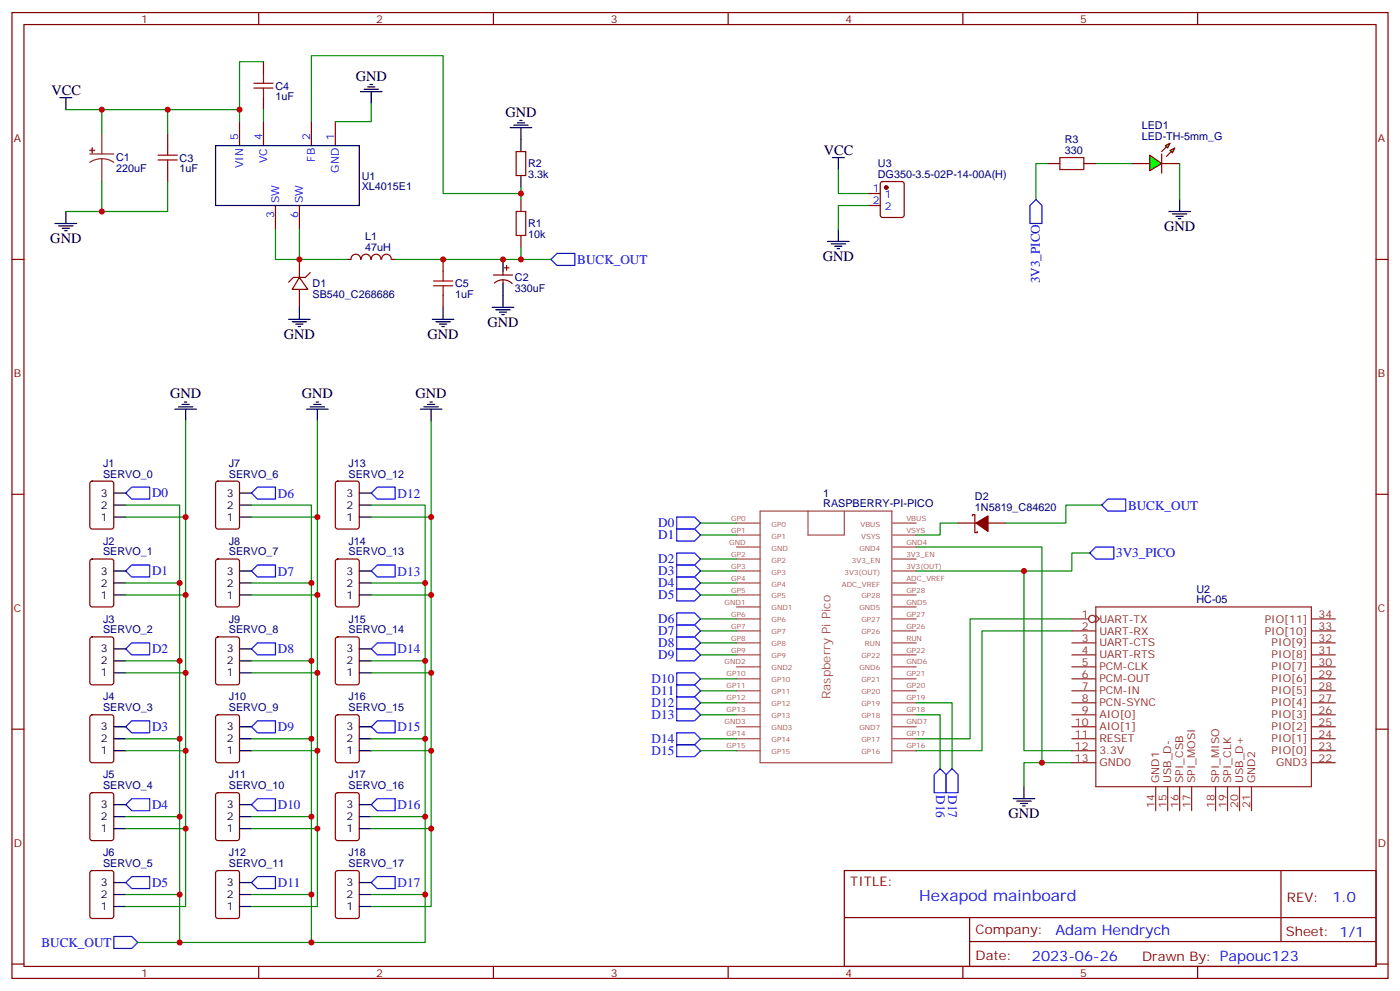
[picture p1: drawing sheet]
<svg xmlns="http://www.w3.org/2000/svg" width="412mm" height="292mm" viewBox="0 0 412 292" stroke-linecap="round" stroke-linejoin="round" font-family="sans-serif">
<g fill="none" stroke="#870000" stroke-width=".35">
<path d="M3.5 3.7h405.4v284.3h-405.4zM7.1 7.2h398.2v277.3h-398.2zM76.2 3.7v3.5M77.6 18.2v3.5M145.3 3.7v3.5M214.5 3.7v3.5M283.6 3.7v3.5M352.8 3.7v3.5M49.4 39.3v3.6M70.6 35.8v7.1M77.6 28.8v3.5M77.6 35.8v7.1"/>
<path d="M91.7 35.8v7.1M98.8 35.8v7.1M49.4 49.9v3.5M152 44.6h2.9v7.1h-2.9zM153.5 58.7v3.6M255.8 57h3.5M259.5 53.7l.5-.3h5.6l.7 .5v9.4l-.4 .7h-5.9l-.7-.4v-9.4zM333.4 48.2h5.3M342.2 48.2h5.3M3.5 76.4h3.6M81.1 60.5v7.1M88.2 60.5v7.1"/>
<path d="M88.2 76.4v5.3M106.2 76.4a1.41 1.41 0 0 0-1.4-1.6 1.41 1.41 0 0 0-1.4 1.6h-1.1M106.4 76.4a1.41 1.41 0 0 1 1.4-1.6 1.41 1.41 0 0 1 1.4 1.6M109.4 76.4a1.41 1.41 0 0 1 1.4-1.6 1.41 1.41 0 0 1 1.4 1.6M112.4 76.4a1.41 1.41 0 0 1 1.4-1.6 1.41 1.41 0 0 1 1.4 1.6M115.4 76.4h1M130.5 76.4v3.5M148.2 79.9v1.1M148.5 78.8h1.4M149.2 78.1v1.5M153.5 69.3v3.5M255.8 60.5h3.5"/>
<path d="M405.3 76.4h3.6M88.2 81.7l2.5 3.5h-4.6zM88.2 85.2v5.3M91.4 80.3l-1.4 1.4h-3.6l-1.4 1.4M130.5 87v3.5M145.3 81h5.7M145.6 83.3a3.8 3.8 0 0 1 5.3 .2M148.2 82.4v1M3.5 145.5h3.6M26.7 141.8l.5-.2h5.6l.7 .5v12.9l-.4 .7-5.9 .1-.7-.5v-13zM63.7 141.8l.5-.2h5.6l.7 .5 .1 12.9-.5 .7-5.9 .1-.6-.5-.1-13zM99 141.8l.5-.2h5.6l.7 .5v12.9l-.4 .7-5.9 .1-.7-.5v-13z"/>
<path d="M405.3 145.5h3.6M26.7 164.8l.5-.2h5.6l.7 .4v13l-.4 .6-5.9 .1-.7-.5v-12.9zM63.7 164.8l.5-.2h5.6l.7 .4 .1 13-.5 .6-5.9 .1-.6-.5-.1-12.9zM99 164.8l.5-.2h5.6l.7 .4v13l-.4 .6-5.9 .1-.7-.5v-12.9zM26.7 187.7l.5-.2h5.6l.7 .4v13l-.4 .7h-5.9l-.7-.4v-13zM63.7 187.7l.5-.2h5.6l.7 .4 .1 13-.5 .7h-5.9l-.6-.4-.1-13zM99 187.7l.5-.2h5.6l.7 .4v13l-.4 .7h-5.9l-.7-.4v-13zM3.5 214.7h3.6M26.7 210.6l.5-.2h5.6l.7 .5v12.9l-.4 .7h-5.9l-.7-.4v-13zM63.7 210.6l.5-.2h5.6l.7 .5 .1 12.9-.5 .7h-5.9l-.6-.4-.1-13zM99 210.6l.5-.2h5.6l.7 .5v12.9l-.4 .7h-5.9l-.7-.4v-13zM405.3 214.7h3.6"/>
<path d="M26.7 233.6l.5-.2h5.6l.7 .4v13l-.4 .6-5.9 .1-.7-.5v-12.9zM63.7 233.6l.5-.2h5.6l.7 .4 .1 13-.5 .6-5.9 .1-.6-.5-.1-12.9zM99 233.6l.5-.2h5.6l.7 .4v13l-.4 .6-5.9 .1-.7-.5v-12.9zM26.7 256.5l.5-.2h5.6l.7 .4v13l-.4 .6-5.9 .1-.7-.5v-12.9zM63.7 256.5l.5-.2h5.6l.7 .4 .1 13-.5 .6-5.9 .1-.6-.5-.1-12.9zM99 256.5l.5-.2h5.6l.7 .4v13l-.4 .6-5.9 .1-.7-.5v-12.9zM248.7 256.3h156.6v28.2h-156.6zM377.3 256.3v20.9M248.7 270.1h156.5M285.6 277.2h119.6M285.6 270.1v14.2M3.5 283.8h3.6"/>
<path d="M76.2 284.5v3.5M145.3 284.5v3.5M214.5 284.5v3.5M283.6 284.5v3.5M352.8 284.5v3.5M405.3 283.8h3.6"/>
</g>
<g fill="none" stroke="#000" stroke-width=".35">
<path d="M17.6 28.8h3.6M19.4 28.8v3.5M106.2 27h6.3M107.2 26.3h4.3M108.3 25.6h2.1M109 24.9h.7M109.4 27v3.5M150.3 37.6h6.3M151.3 36.9h4.3M152.4 36.2h2.1M153.1 35.5h.7M153.5 37.6v7"/>
<path d="M63.5 42.9h42.3v17.6h-42.3zM153.5 51.7v3.5M245.2 46.4h3.5M246.9 46.4v3.5M16.2 65.8h6.4M17.3 66.5h4.2M18.3 67.2h2.2M19 67.9h.8M19.4 62.3v3.5M148.2 76.4v3.5M243.8 71.1h6.3M244.8 71.8h4.3"/>
<path d="M245.9 72.5h2.1M246.6 73.2h.7M246.9 67.6v3.5M85 94h6.4M86.1 94.7h4.2M87.1 95.4h2.2M87.8 96.1h.7M88.2 90.5v3.5M127.4 94h6.3M128.4 94.7h4.2M129.5 95.4h2.1M130.2 96.1h.7"/>
<path d="M130.5 90.5v3.5M145 90.5h6.3M146 91.2h4.3M147.1 91.9h2.1M147.8 92.6h.7M148.2 83.4v7.1M52.6 119.8h4.2M53.6 119.1h2.1M54.3 118.4h.7M91.4 119.8h4.2M92.4 119.1h2.1M93.1 118.4h.7"/>
<path d="M124.9 119.8h4.2M125.9 119.1h2.2M126.6 118.4h.8M51.5 120.5h6.4M54.7 120.5v3.5M90.3 120.5h6.4M93.5 120.5v3.5M123.8 120.5h6.4M127 120.5v3.5M33.5 145.2h3.5M33.5 152.2h3.5M33.5 148.7h3.5"/>
<path d="M70.6 145.2h3.5M70.6 152.2h3.5M70.6 148.7h3.5M105.8 145.2h3.6M105.8 152.2h3.6M105.8 148.7h3.6M33.5 168.1h3.5M33.5 175.2h3.5M33.5 171.6h3.5M70.6 168.1h3.5M70.6 175.2h3.5M70.6 171.6h3.5"/>
<path d="M105.8 168.1h3.6M105.8 175.2h3.6M105.8 171.6h3.6M33.5 191h3.5M33.5 198.1h3.5M33.5 194.6h3.5M70.6 191h3.5M70.6 198.1h3.5M70.6 194.6h3.5M105.8 191h3.6M105.8 198.1h3.6M105.8 194.6h3.6"/>
<path d="M33.5 214h3.5M33.5 217.5h3.5M70.6 214h3.5M70.6 217.5h3.5M105.8 214h3.6M105.8 217.5h3.6M33.5 221h3.5M33.5 236.9h3.5M70.6 221h3.5M70.6 236.9h3.5M105.8 221h3.6M105.8 236.9h3.6"/>
<path d="M298.4 235.1h6.4M299.5 235.8h4.2M300.6 236.5h2.1M301.3 237.2h.7M301.6 231.6v3.5M33.5 243.9h3.5M33.5 240.4h3.5M33.5 259.8h3.5M70.6 243.9h3.5M70.6 240.4h3.5M70.6 259.8h3.5M105.8 243.9h3.6"/>
<path d="M105.8 240.4h3.6M105.8 259.8h3.6M33.5 266.9h3.5M33.5 263.3h3.5M70.6 266.9h3.5M70.6 263.3h3.5M105.8 266.9h3.6M105.8 263.3h3.6"/>
</g>
<g fill="none" stroke="#8c2424" stroke-width=".35">
<path d="M30 39.3v6M26.5 45.3h7M30 46.7l1.8 .3 1.7 .8M30 46.7l-1.9 .3-1.6 .8M30 46.7v6.7M322.8 178.7h63.5v52.9h-63.5zM315.7 182.2h5M315.7 185.7h7.1M315.7 189.3h7.1M315.7 192.8h7.1M315.7 196.3h7.1M315.7 199.8h7.1"/>
<path d="M322.8 181.2l1 1-1 1.1M386.3 182.2h7M386.3 185.7h7M386.3 189.3h7M386.3 192.8h7M386.3 196.3h7M386.3 199.8h7M315.7 203.4h7.1M315.7 206.9h7.1M315.7 210.4h7.1M315.7 214h7.1M315.7 217.5h7.1"/>
<path d="M386.3 203.4h7M386.3 206.9h7M386.3 210.4h7M386.3 214h7M386.3 217.5h7M315.7 221h7.1M315.7 224.5h7.1M340.4 231.6v7.1M344 231.6v7.1M347.5 231.6v7.1M351 231.6v7.1M358.1 231.6v7.1"/>
<path d="M361.6 231.6v7.1M365.1 231.6v7.1M368.7 231.6v7.1M386.3 221h7M386.3 224.5h7"/>
<circle cx="321.7" cy="182.2" r="1.06"/>
</g>
<g fill="#8c2424" stroke="#8c2424" stroke-width=".35">
<path d="M26.5 44.3h1.4z"/>
<path d="M27.2 43.6v1.4z"/>
</g>
<g fill="none" stroke="#a10000" stroke-width=".35">
<path d="M74.8 24.5h5.6M74.8 25.9h5.6M77.6 21.7v2.8M77.6 25.9v2.9M46.6 45.7h5.6M46.6 47.1h5.6M49.4 42.9v2.8M49.4 47.1v2.8M130.5 79.9v2.8M152 62.3h2.9v7h-2.9zM127.7 82.7h5.6M127.7 84.1h5.6"/>
<path d="M130.5 84.1v2.9"/>
</g>
<g fill="none" stroke="#008700" stroke-width=".35">
<path d="M77.6 18.2h-7v14.1M19.4 32.3h10.6v7M30 32.3h40.6v3.5M49.4 32.3v7M77.6 32.3v3.5M91.7 35.8v-19.4h38.8v40.6h23M109.4 30.5v5.3h-10.6M30 53.4v8.9h-10.6M49.4 53.4v8.9h-19.4M153.5 55.2v3.5M246.9 49.9v7.1h8.9M81.1 67.6v8.8h21.2"/>
<path d="M88.2 67.6v8.8M153.5 72.8v3.6h-37.1M153.5 76.4h8.8M255.8 60.5h-8.9v7.1M54.7 124v142.9h-17.7M93.5 124v142.9h-19.4M127 124v142.9h-17.6M37 148.7h15.9v128.8h-12.3M37 152.2h17.7M74.1 148.7h17.6v128.8h-38.8M74.1 152.2h19.4M109.4 148.7h15.8v128.8h-33.5"/>
<path d="M109.4 152.2h17.6M206.4 154h10.6M206.4 157.5h10.6M37 175.2h17.7M37 171.6h15.9M74.1 175.2h19.4M74.1 171.6h17.6M109.4 175.2h17.6M109.4 171.6h15.8M206.4 175.2h10.6M206.4 171.6h10.6M206.4 164.6h10.6"/>
<path d="M206.4 168.1h10.6M269.9 168.1h31.7v52.9h14.1M269.9 161h37v63.5M321 162.8h-5.3v5.3h-14.1M37 198.1h17.7M37 194.6h15.9M74.1 198.1h19.4M74.1 194.6h17.6M109.4 198.1h17.6M109.4 194.6h15.8M206.4 182.2h10.6M206.4 185.7h10.6"/>
<path d="M206.4 189.3h10.6M206.4 192.8h10.6M206.4 199.8h10.6M315.7 182.2h-29.9v35.3h-15.9M315.7 185.7h-26.4v35.3h-19.4M37 217.5h15.9M74.1 217.5h17.6M109.4 217.5h15.8M206.4 217.5h10.6M206.4 203.4h10.6M206.4 206.9h10.6M206.4 210.4h10.6"/>
<path d="M269.9 210.4h7v15.9M269.9 206.9h10.6v19.4M37 221h17.7M74.1 221h19.4M109.4 221h17.6M206.4 221h10.6M315.7 224.5h-14.1v7.1M37 243.9h17.7M37 240.4h15.9M74.1 243.9h19.4M74.1 240.4h17.6M109.4 243.9h17.6"/>
<path d="M109.4 240.4h15.8M37 263.3h15.9M74.1 263.3h17.6M109.4 263.3h15.8"/>
</g>
<g fill="none" stroke="#00f" stroke-width=".35">
<path d="M162.3 76.4l1.7-1.8h5.3v3.5h-5.3zM37 145.2l1.8-1.8h5.3v3.5h-5.3zM74.1 145.2l1.7-1.8h5.3v3.5h-5.3zM109.4 145.2l1.7-1.8h5.3v3.5h-5.3zM199.3 152.2h5.3l1.8 1.8-1.8 1.8h-5.3zM199.3 155.8h5.3l1.8 1.7-1.8 1.8h-5.3zM324.6 148.7l1.7-1.8h5.3v3.6h-5.3zM37 168.1l1.8-1.8h5.3v3.6h-5.3zM74.1 168.1l1.7-1.8h5.3v3.6h-5.3zM109.4 168.1l1.7-1.8h5.3v3.6h-5.3zM199.3 162.8h5.3l1.8 1.8-1.8 1.7h-5.3zM199.3 166.3h5.3l1.8 1.8-1.8 1.8h-5.3z"/>
<path d="M199.3 169.9h5.3l1.8 1.7-1.8 1.8h-5.3zM199.3 173.4h5.3l1.8 1.8-1.8 1.7h-5.3zM322.8 161h5.3v3.6h-5.3l-1.8-1.8zM37 191l1.8-1.7h5.3v3.5h-5.3zM74.1 191l1.7-1.7h5.3v3.5h-5.3zM109.4 191l1.7-1.7h5.3v3.5h-5.3zM199.3 180.4h5.3l1.8 1.8-1.8 1.8h-5.3zM199.3 184h5.3l1.8 1.7-1.8 1.8h-5.3zM199.3 187.5h5.3l1.8 1.8-1.8 1.7h-5.3zM199.3 191h5.3l1.8 1.8-1.8 1.8h-5.3zM199.3 198.1h5.3l1.8 1.7-1.8 1.8h-5.3zM37 214l1.8-1.8h5.3v3.5h-5.3z"/>
<path d="M74.1 214l1.7-1.8h5.3v3.5h-5.3zM109.4 214l1.7-1.8h5.3v3.5h-5.3zM199.3 201.6h5.3l1.8 1.8-1.8 1.7h-5.3zM199.3 205.1h5.3l1.8 1.8-1.8 1.8h-5.3zM199.3 208.7h5.3l1.8 1.7-1.8 1.8h-5.3zM199.3 215.7h5.3l1.8 1.8-1.8 1.8h-5.3zM199.3 219.3h5.3l1.8 1.7-1.8 1.8h-5.3zM38.8 235.1h5.3v3.6h-5.3l-1.8-1.8zM74.1 236.9l1.7-1.8h5.3v3.6h-5.3zM109.4 236.9l1.7-1.8h5.3v3.6h-5.3zM275.2 228.1l1.7-1.8 1.8 1.8v5.3h-3.5zM278.7 228.1l1.8-1.8 1.7 1.8v5.3h-3.5z"/>
<path d="M38.8 258.1h5.3v3.5h-5.3l-1.8-1.8zM74.1 259.8l1.7-1.7h5.3v3.5h-5.3zM109.4 259.8l1.7-1.7h5.3v3.5h-5.3zM33.5 275.7h5.3l1.8 1.8-1.8 1.7h-5.3z"/>
</g>
<g fill="none" stroke="#a64a4a" stroke-width=".35">
<path d="M217 154h6.9M217 157.5h6.9M238 150.5v7h10.6M248.6 150.5h-24.7v74h38.8v-74M262.8 150.5h-14.1v7M262.9 154h7M262.9 157.5h7M217 161h6.9M217 164.6h6.9M217 168.1h6.9M217 171.6h6.9M217 175.2h6.9"/>
<path d="M217 178.7h6.9M262.9 161h7M262.9 164.6h7M262.9 168.1h7M262.9 171.6h7M262.9 175.2h7M262.9 178.7h7M217 182.2h6.9M217 185.7h6.9M217 189.3h6.9M217 192.8h6.9M217 196.3h6.9"/>
<path d="M217 199.8h6.9M262.9 182.2h7M262.9 185.7h7M262.9 189.3h7M262.9 192.8h7M262.9 196.3h7M262.9 199.8h7M217 203.4h6.9M217 206.9h6.9M217 210.4h6.9M217 214h6.9M217 217.5h6.9"/>
<path d="M262.9 203.4h7M262.9 206.9h7M262.9 210.4h7M262.9 214h7M262.9 217.5h7M217 221h6.9M262.9 221h7"/>
</g>
<circle cx="261.1" cy="55.2" r=".53" fill="#870000" stroke="#870000" stroke-width=".35"/>
<g fill="#0f0" stroke="#870000" stroke-width=".35">
<path d="M344.7 44.3l1.4-.7-.7 1.4z"/>
<path d="M343.3 42.9l1.4-.7-.7 1.4z"/>
</g>
<g fill="#870000" stroke="#870000" stroke-width=".35">
<path d="M343.6 46l1.4-1.4z"/>
<path d="M343.6 43.2l-1.4 1.4z"/>
</g>
<path d="M342.2 45.3v5.7z" fill="#f00" stroke="#870000" stroke-width=".35"/>
<path d="M338.7 45.7l3.5 2.5-3.5 2.1z" fill="#0f0" stroke="#870000" stroke-width=".35"/>
<path d="M308.7 48.2h-3.5v10.5M322.8 48.2h10.6M347.5 48.2v10.5M282.2 154h-5.3v3.5h-7M324.6 148.7h-10.6v5.3h-17.7" fill="none" stroke="#008700" stroke-width=".35"/>
<path d="M305.2 58.7l1.7 1.8v5.3h-3.5v-5.3z" fill="none" stroke="#00f" stroke-width=".35"/>
<path d="M347.5 58.7v3.6M344.3 62.3h6.4M345.4 63h4.2M346.4 63.7h2.1M347.1 64.4h.7" fill="none" stroke="#000" stroke-width=".35"/>
<path d="M312.2 46.4h7.1v3.5h-7.1z" fill="none" stroke="#a10000" stroke-width=".35"/>
<path d="M308.7 48.2h3.5M319.3 48.2h3.5M282.2 154h5.3M286.5 151.9v-.4h.7v5.3h.7v-.3M291 154h5.3" fill="none" stroke="#870000" stroke-width=".35"/>
<path d="M287.5 154l3.5-2.1v4.6z" fill="#870000" stroke="#870000" stroke-width=".35"/>
<g fill="#c00">
<circle cx="30" cy="62.3" r=".88"/>
<circle cx="88.2" cy="76.4" r=".88"/>
<circle cx="130.5" cy="76.4" r=".88"/>
<circle cx="148.2" cy="76.4" r=".88"/>
<circle cx="153.5" cy="57" r=".88"/>
<circle cx="153.5" cy="76.4" r=".88"/>
<circle cx="70.6" cy="32.3" r=".88"/>
<circle cx="49.4" cy="32.3" r=".88"/>
<circle cx="30" cy="32.3" r=".88"/>
<circle cx="306.9" cy="224.5" r=".88"/>
<circle cx="93.5" cy="152.2" r=".88"/>
<circle cx="93.5" cy="175.2" r=".88"/>
<circle cx="93.5" cy="198.1" r=".88"/>
<circle cx="93.5" cy="221" r=".88"/>
<circle cx="127" cy="243.9" r=".88"/>
<circle cx="127" cy="221" r=".88"/>
<circle cx="127" cy="198.1" r=".88"/>
<circle cx="127" cy="175.2" r=".88"/>
<circle cx="127" cy="152.2" r=".88"/>
<circle cx="54.7" cy="152.2" r=".88"/>
<circle cx="54.7" cy="175.2" r=".88"/>
<circle cx="54.7" cy="198.1" r=".88"/>
<circle cx="54.7" cy="221" r=".88"/>
<circle cx="54.7" cy="243.9" r=".88"/>
<circle cx="52.9" cy="171.6" r=".88"/>
<circle cx="52.9" cy="194.6" r=".88"/>
<circle cx="52.9" cy="217.5" r=".88"/>
<circle cx="52.9" cy="240.4" r=".88"/>
<circle cx="52.9" cy="263.3" r=".88"/>
<circle cx="52.9" cy="277.5" r=".88"/>
<circle cx="91.7" cy="171.6" r=".88"/>
<circle cx="91.7" cy="194.6" r=".88"/>
<circle cx="91.7" cy="217.5" r=".88"/>
<circle cx="93.5" cy="243.9" r=".88"/>
<circle cx="91.7" cy="240.4" r=".88"/>
<circle cx="91.7" cy="263.3" r=".88"/>
<circle cx="91.7" cy="277.5" r=".88"/>
<circle cx="125.2" cy="171.6" r=".88"/>
<circle cx="125.2" cy="194.6" r=".88"/>
<circle cx="125.2" cy="217.5" r=".88"/>
<circle cx="125.2" cy="240.4" r=".88"/>
<circle cx="125.2" cy="263.3" r=".88"/>
<circle cx="301.6" cy="168.1" r=".88"/>
</g>
<text font-size="4.6" fill="#00f" x="270.8" y="265.3">Hexapod mainboard</text>
<g font-size="4.2">
<text x="104.8" y="23.8">GND</text>
<text x="15.2" y="28">VCC</text>
<text x="148.9" y="34.4">GND</text>
<text x="242.7" y="45.7">VCC</text>
<text x="14.8" y="71.4">GND</text>
<text x="342.9" y="67.9">GND</text>
<text x="242.4" y="76.7">GND</text>
<text x="83.6" y="99.7">GND</text>
<text x="125.9" y="99.7">GND</text>
<text x="143.6" y="96.1">GND</text>
<text x="50.1" y="117.3">GND</text>
<text x="88.9" y="117.3">GND</text>
<text x="122.4" y="117.3">GND</text>
<text x="297" y="240.8">GND</text>
</g>
<g font-size="4.2" fill="#00f">
<text x="392.5" y="265.6">1.0</text>
<text x="310.9" y="275.1">Adam Hendrych</text>
<text x="304" y="282.9">2023-06-26</text>
</g>
<g font-size="3.9" fill="#00f">
<text x="170" y="77.6">BUCK_OUT</text>
<text x="306.3" y="83.4" transform="rotate(-90 306.3 83.4)">3V3_PICO</text>
<text x="44.8" y="146.4">D0</text>
<text x="81.9" y="146.5">D6</text>
<text x="117.1" y="146.5">D12</text>
<text x="193.9" y="155.3">D0</text>
<text x="332.3" y="150.1">BUCK_OUT</text>
<text x="193.9" y="158.7">D1</text>
<text x="193.9" y="165.7">D2</text>
<text x="328.8" y="164.1">3V3_PICO</text>
<text x="44.8" y="169.4">D1</text>
<text x="81.9" y="169.4">D7</text>
<text x="117.1" y="169.4">D13</text>
<text x="193.9" y="169.3">D3</text>
<text x="193.9" y="172.8">D4</text>
<text x="193.9" y="176.3">D5</text>
<text x="193.9" y="183.4">D6</text>
<text x="193.9" y="186.9">D7</text>
<text x="193.9" y="190.4">D8</text>
<text x="44.8" y="192.4">D2</text>
<text x="81.9" y="192.4">D8</text>
<text x="117.1" y="192.4">D14</text>
<text x="193.9" y="194">D9</text>
<text x="191.9" y="201">D10</text>
<text x="191.9" y="204.5">D11</text>
<text x="191.9" y="208.1">D12</text>
<text x="44.8" y="215.3">D3</text>
<text x="81.9" y="215.3">D9</text>
<text x="117.1" y="215.3">D15</text>
<text x="191.9" y="211.6">D13</text>
<text x="191.9" y="218.7">D14</text>
<text x="191.9" y="222.2">D15</text>
<text x="44.8" y="238.2">D4</text>
<text x="81.8" y="238.2">D10</text>
<text x="117.1" y="238.2">D16</text>
<text x="275.8" y="234.1" transform="rotate(90 275.8 234.1)">D16</text>
<text x="279.3" y="234.1" transform="rotate(90 279.3 234.1)">D17</text>
<text x="44.8" y="261.2">D5</text>
<text x="81.8" y="261.2">D11</text>
<text x="117.1" y="261.2">D17</text>
<text x="12.2" y="278.8">BUCK_OUT</text>
</g>
<g font-size="3.9" fill="#800">
<text x="250.5" y="260.9">TITLE:</text>
<text x="379.1" y="265.6">REV:</text>
<text x="287.4" y="275.1">Company:</text>
<text x="378.7" y="275.7">Sheet: 1/1</text>
<text x="287.4" y="282.8">Date:</text>
<text x="336.4" y="282.8">Drawn By: Papouc123</text>
</g>
<text font-size="3.5" fill="#a54b4b" x="244.7" y="205.8" transform="rotate(-90 244.7 205.8)">Raspberry Pi Pico</text>
<g font-size="3.2" fill="#800">
<text x="41.6" y="6.7">1</text>
<text x="110.8" y="6.7">2</text>
<text x="179.9" y="6.7">3</text>
<text x="249.1" y="6.7">4</text>
<text x="318.2" y="6.7">5</text>
<text x="4.1" y="41.8">A</text>
<text x="405.9" y="41.8">A</text>
<text x="4.1" y="110.9">B</text>
<text x="405.9" y="110.9">B</text>
<text x="4.1" y="180.1">C</text>
<text x="405.9" y="180.1">C</text>
<text x="4.1" y="249.2">D</text>
<text x="405.9" y="249.2">D</text>
<text x="41.6" y="287.5">1</text>
<text x="110.8" y="287.5">2</text>
<text x="179.9" y="287.5">3</text>
<text x="249.1" y="287.5">4</text>
<text x="318.2" y="287.5">5</text>
</g>
<g font-size="3.2" fill="#000080">
<text x="81.1" y="29.5">1uF</text>
<text x="81.1" y="26.4">C4</text>
<text x="336.3" y="41.1">LED-TH-5mm_G</text>
<text x="336.3" y="38">LED1</text>
<text x="34.2" y="47.5">C1</text>
<text x="52.9" y="47.6">C3</text>
<text x="313.6" y="45.3">330</text>
<text x="313.6" y="42.2">R3</text>
<text x="34.2" y="50.7">220uF</text>
<text x="52.9" y="50.7">1uF</text>
<text x="106.5" y="52.9">U1</text>
<text x="155.6" y="52.5">3.3k</text>
<text x="155.6" y="49.3">R2</text>
<text x="258.6" y="52.4">DG350-3.5-02P-14-00A(H)</text>
<text x="258.6" y="49.2">U3</text>
<text x="106.5" y="56">XL4015E1</text>
<text x="107.5" y="70.6">L1</text>
<text x="155.6" y="70.1">10k</text>
<text x="155.6" y="66.9">R1</text>
<text x="107.5" y="73.8">47uH</text>
<text x="151.7" y="82.8">C2</text>
<text x="92.1" y="87.7">SB540_C268686</text>
<text x="92.1" y="84.6">D1</text>
<text x="134.1" y="87.7">1uF</text>
<text x="134.1" y="84.6">C5</text>
<text x="151.7" y="86">330uF</text>
<text x="30.4" y="137.4">J1</text>
<text x="67.4" y="137.4">J7</text>
<text x="102.7" y="137.4">J13</text>
<text x="30.4" y="140.6">SERVO_0</text>
<text x="67.4" y="140.6">SERVO_6</text>
<text x="102.7" y="140.6">SERVO_12</text>
<text x="242.5" y="149.4">RASPBERRY-PI-PICO</text>
<text x="242.5" y="146.2">1</text>
<text x="287.2" y="147.2">D2</text>
<text x="287.2" y="150.5">1N5819_C84620</text>
<text x="30.4" y="160.3">J2</text>
<text x="67.4" y="160.3">J8</text>
<text x="102.7" y="160.3">J14</text>
<text x="30.4" y="163.5">SERVO_1</text>
<text x="67.4" y="163.5">SERVO_7</text>
<text x="102.7" y="163.5">SERVO_13</text>
<text x="352.4" y="177.6">HC-05</text>
<text x="352.4" y="174.4">U2</text>
<text x="30.4" y="183.3">J3</text>
<text x="67.4" y="183.3">J9</text>
<text x="102.7" y="183.3">J15</text>
<text x="30.4" y="186.4">SERVO_2</text>
<text x="67.4" y="186.4">SERVO_8</text>
<text x="102.7" y="186.4">SERVO_14</text>
<text x="30.4" y="209.4">SERVO_3</text>
<text x="30.4" y="206.2">J4</text>
<text x="67.4" y="209.4">SERVO_9</text>
<text x="67.4" y="206.2">J10</text>
<text x="102.7" y="209.4">SERVO_15</text>
<text x="102.7" y="206.2">J16</text>
<text x="30.4" y="232.3">SERVO_4</text>
<text x="30.4" y="229.1">J5</text>
<text x="67.4" y="232.3">SERVO_10</text>
<text x="67.4" y="229.1">J11</text>
<text x="102.7" y="232.3">SERVO_16</text>
<text x="102.7" y="229.1">J17</text>
<text x="30.4" y="255.2">SERVO_5</text>
<text x="30.4" y="252.1">J6</text>
<text x="67.4" y="255.2">SERVO_11</text>
<text x="67.4" y="252.1">J12</text>
<text x="102.7" y="255.2">SERVO_17</text>
<text x="102.7" y="252.1">J18</text>
</g>
<g font-size="3.2" fill="#00f">
<text x="70.2" y="41.1" transform="rotate(-90 70.2 41.1)">5</text>
<text x="77.3" y="41.1" transform="rotate(-90 77.3 41.1)">4</text>
<text x="91.4" y="41.1" transform="rotate(-90 91.4 41.1)">2</text>
<text x="98.4" y="41.1" transform="rotate(-90 98.4 41.1)">1</text>
<text x="78.7" y="48" transform="rotate(-90 78.7 48)">VC</text>
<text x="92.8" y="47.6" transform="rotate(-90 92.8 47.6)">FB</text>
<text x="71.6" y="49.4" transform="rotate(-90 71.6 49.4)">VIN</text>
<text x="99.8" y="50.8" transform="rotate(-90 99.8 50.8)">GND</text>
<text x="82.2" y="59.8" transform="rotate(-90 82.2 59.8)">SW</text>
<text x="89.3" y="59.8" transform="rotate(-90 89.3 59.8)">SW</text>
<text x="257.1" y="56.6">1</text>
<text x="260.6" y="58.4">1</text>
<text x="80.8" y="64.3" transform="rotate(-90 80.8 64.3)">3</text>
<text x="87.8" y="64.3" transform="rotate(-90 87.8 64.3)">6</text>
<text x="257.1" y="60.1">2</text>
<text x="260.6" y="61.9">2</text>
</g>
<g font-size="3.2">
<text x="29.7" y="146.2">3</text>
<text x="29.7" y="149.8">2</text>
<text x="66.8" y="146.2">3</text>
<text x="66.8" y="149.8">2</text>
<text x="102.1" y="146.2">3</text>
<text x="102.1" y="149.8">2</text>
<text x="29.7" y="153.3">1</text>
<text x="66.8" y="153.3">1</text>
<text x="102.1" y="153.3">1</text>
<text x="29.7" y="169.2">3</text>
<text x="29.7" y="172.7">2</text>
<text x="66.8" y="169.2">3</text>
<text x="66.8" y="172.7">2</text>
<text x="102.1" y="169.2">3</text>
<text x="102.1" y="172.7">2</text>
<text x="29.7" y="176.2">1</text>
<text x="66.8" y="176.2">1</text>
<text x="102.1" y="176.2">1</text>
<text x="29.7" y="192.1">3</text>
<text x="29.7" y="195.6">2</text>
<text x="66.8" y="192.1">3</text>
<text x="66.8" y="195.6">2</text>
<text x="102.1" y="192.1">3</text>
<text x="102.1" y="195.6">2</text>
<text x="29.7" y="199.1">1</text>
<text x="66.8" y="199.1">1</text>
<text x="102.1" y="199.1">1</text>
<text x="29.7" y="215">3</text>
<text x="66.8" y="215">3</text>
<text x="102.1" y="215">3</text>
<text x="29.7" y="218.5">2</text>
<text x="66.8" y="218.5">2</text>
<text x="102.1" y="218.5">2</text>
<text x="29.7" y="222.1">1</text>
<text x="66.8" y="222.1">1</text>
<text x="102.1" y="222.1">1</text>
<text x="29.7" y="237.9">3</text>
<text x="66.8" y="237.9">3</text>
<text x="102.1" y="237.9">3</text>
<text x="29.7" y="245">1</text>
<text x="29.7" y="241.5">2</text>
<text x="66.8" y="245">1</text>
<text x="66.8" y="241.5">2</text>
<text x="102.1" y="245">1</text>
<text x="102.1" y="241.5">2</text>
<text x="29.7" y="260.9">3</text>
<text x="66.8" y="260.9">3</text>
<text x="102.1" y="260.9">3</text>
<text x="29.7" y="267.9">1</text>
<text x="29.7" y="264.4">2</text>
<text x="66.8" y="267.9">1</text>
<text x="66.8" y="264.4">2</text>
<text x="102.1" y="267.9">1</text>
<text x="102.1" y="264.4">2</text>
</g>
<g font-size="3.2" fill="#8d2323">
<text x="318.7" y="181.9">1</text>
<text x="318.7" y="185.4">2</text>
<text x="323.8" y="183.3">UART-TX</text>
<text x="372.6" y="183.3">PIO[11]</text>
<text x="388.4" y="185.4">33</text>
<text x="388.4" y="181.9">34</text>
<text x="318.7" y="188.9">3</text>
<text x="323.8" y="186.8">UART-RX</text>
<text x="323.8" y="190.3">UART-CTS</text>
<text x="372.6" y="186.8">PIO[10]</text>
<text x="374.6" y="190.3">PIO[9]</text>
<text x="388.4" y="188.9">32</text>
<text x="318.7" y="192.4">4</text>
<text x="318.7" y="196">5</text>
<text x="323.8" y="193.9">UART-RTS</text>
<text x="323.8" y="197.4">PCM-CLK</text>
<text x="374.6" y="197.4">PIO[7]</text>
<text x="374.6" y="193.9">PIO[8]</text>
<text x="388.4" y="196">30</text>
<text x="388.4" y="192.4">31</text>
<text x="318.7" y="199.5">6</text>
<text x="318.7" y="203">7</text>
<text x="323.8" y="200.9">PCM-OUT</text>
<text x="374.6" y="200.9">PIO[6]</text>
<text x="388.4" y="203">28</text>
<text x="388.4" y="199.5">29</text>
<text x="318.7" y="206.6">8</text>
<text x="323.8" y="204.4">PCM-IN</text>
<text x="323.8" y="208">PCN-SYNC</text>
<text x="374.6" y="208">PIO[4]</text>
<text x="374.6" y="204.4">PIO[5]</text>
<text x="388.4" y="206.6">27</text>
<text x="316.6" y="213.6">10</text>
<text x="318.7" y="210.1">9</text>
<text x="323.8" y="211.5">AIO[0]</text>
<text x="323.8" y="215">AIO[1]</text>
<text x="374.6" y="215">PIO[2]</text>
<text x="374.6" y="211.5">PIO[3]</text>
<text x="388.4" y="213.6">25</text>
<text x="388.4" y="210.1">26</text>
<text x="316.6" y="217.1">11</text>
<text x="316.6" y="220.7">12</text>
<text x="323.8" y="218.5">RESET</text>
<text x="374.6" y="218.5">PIO[1]</text>
<text x="388.4" y="220.7">23</text>
<text x="388.4" y="217.1">24</text>
<text x="316.6" y="224.2">13</text>
<text x="323.8" y="222.1">3.3V</text>
<text x="323.8" y="225.6">GND0</text>
<text x="374.6" y="222.1">PIO[0]</text>
<text x="375.9" y="225.6">GND3</text>
<text x="388.4" y="224.2">22</text>
<text x="341.5" y="230.5" transform="rotate(-90 341.5 230.5)">GND1</text>
<text x="345" y="230.5" transform="rotate(-90 345 230.5)">USB_D-</text>
<text x="348.5" y="230.5" transform="rotate(-90 348.5 230.5)">SPI_CSB</text>
<text x="352.1" y="230.5" transform="rotate(-90 352.1 230.5)">SPI_MOSI</text>
<text x="359.1" y="230.5" transform="rotate(-90 359.1 230.5)">SPI_MISO</text>
<text x="362.7" y="230.5" transform="rotate(-90 362.7 230.5)">SPI_CLK</text>
<text x="366.2" y="230.5" transform="rotate(-90 366.2 230.5)">USB_D+</text>
<text x="369.7" y="230.5" transform="rotate(-90 369.7 230.5)">GND2</text>
<text x="340.1" y="237.7" transform="rotate(-90 340.1 237.7)">14</text>
<text x="343.6" y="237.7" transform="rotate(-90 343.6 237.7)">15</text>
<text x="347.1" y="237.7" transform="rotate(-90 347.1 237.7)">16</text>
<text x="350.7" y="237.7" transform="rotate(-90 350.7 237.7)">17</text>
<text x="357.7" y="237.7" transform="rotate(-90 357.7 237.7)">18</text>
<text x="361.2" y="237.7" transform="rotate(-90 361.2 237.7)">19</text>
<text x="364.8" y="237.7" transform="rotate(-90 364.8 237.7)">20</text>
<text x="368.3" y="237.7" transform="rotate(-90 368.3 237.7)">21</text>
</g>
<g font-size="2.1" fill="#a54b4b">
<text x="215.4" y="153.3">GP0</text>
<text x="227.3" y="155">GP0</text>
<text x="253.5" y="155">VBUS</text>
<text x="267" y="153.3">VBUS</text>
<text x="214.8" y="160.3">GND</text>
<text x="215.4" y="156.8">GP1</text>
<text x="227.3" y="158.6">GP1</text>
<text x="253.7" y="158.6">VSYS</text>
<text x="267" y="156.8">VSYS</text>
<text x="267" y="160.3">GND4</text>
<text x="215.4" y="163.9">GP2</text>
<text x="215.4" y="167.4">GP3</text>
<text x="227.3" y="162.1">GND</text>
<text x="227.3" y="165.6">GP2</text>
<text x="250.9" y="165.6">3V3_EN</text>
<text x="253.1" y="162.1">GND4</text>
<text x="267" y="163.9">3V3_EN</text>
<text x="267" y="167.4">3V3(OUT)</text>
<text x="215.4" y="170.9">GP4</text>
<text x="227.3" y="169.1">GP3</text>
<text x="227.3" y="172.7">GP4</text>
<text x="248" y="172.7">ADC_VREF</text>
<text x="248.8" y="169.1">3V3(OUT)</text>
<text x="267" y="170.9">ADC_VREF</text>
<text x="213.4" y="178">GND1</text>
<text x="215.4" y="174.5">GP5</text>
<text x="227.3" y="176.2">GP5</text>
<text x="227.3" y="179.7">GND1</text>
<text x="253.1" y="179.7">GND5</text>
<text x="253.7" y="176.2">GP28</text>
<text x="267" y="174.5">GP28</text>
<text x="267" y="178">GND5</text>
<text x="215.4" y="181.5">GP6</text>
<text x="215.4" y="185">GP7</text>
<text x="227.3" y="183.3">GP6</text>
<text x="253.7" y="183.3">GP27</text>
<text x="267" y="181.5">GP27</text>
<text x="267" y="185">GP26</text>
<text x="215.4" y="188.6">GP8</text>
<text x="227.3" y="186.8">GP7</text>
<text x="227.3" y="190.3">GP8</text>
<text x="253.7" y="186.8">GP26</text>
<text x="254.7" y="190.3">RUN</text>
<text x="267" y="188.6">RUN</text>
<text x="213.4" y="195.6">GND2</text>
<text x="215.4" y="192.1">GP9</text>
<text x="227.3" y="193.8">GP9</text>
<text x="227.3" y="197.4">GND2</text>
<text x="253.1" y="197.4">GND6</text>
<text x="253.7" y="193.8">GP22</text>
<text x="267" y="192.1">GP22</text>
<text x="267" y="195.6">GND6</text>
<text x="214" y="199.2">GP10</text>
<text x="214" y="202.7">GP11</text>
<text x="227.3" y="200.9">GP10</text>
<text x="253.7" y="200.9">GP21</text>
<text x="267" y="199.2">GP21</text>
<text x="267" y="202.7">GP20</text>
<text x="214" y="206.2">GP12</text>
<text x="214" y="209.7">GP13</text>
<text x="227.3" y="204.4">GP11</text>
<text x="227.3" y="207.9">GP12</text>
<text x="253.7" y="204.4">GP20</text>
<text x="253.7" y="207.9">GP19</text>
<text x="267" y="206.2">GP19</text>
<text x="267" y="209.7">GP18</text>
<text x="213.4" y="213.3">GND3</text>
<text x="227.3" y="211.5">GP13</text>
<text x="227.3" y="215">GND3</text>
<text x="253.1" y="215">GND7</text>
<text x="253.7" y="211.5">GP18</text>
<text x="267" y="213.3">GND7</text>
<text x="214" y="216.8">GP14</text>
<text x="214" y="220.3">GP15</text>
<text x="227.3" y="218.5">GP14</text>
<text x="253.7" y="218.5">GP17</text>
<text x="267" y="216.8">GP17</text>
<text x="267" y="220.3">GP16</text>
<text x="227.3" y="222.1">GP15</text>
<text x="253.7" y="222.1">GP16</text>
</g>
</svg>
